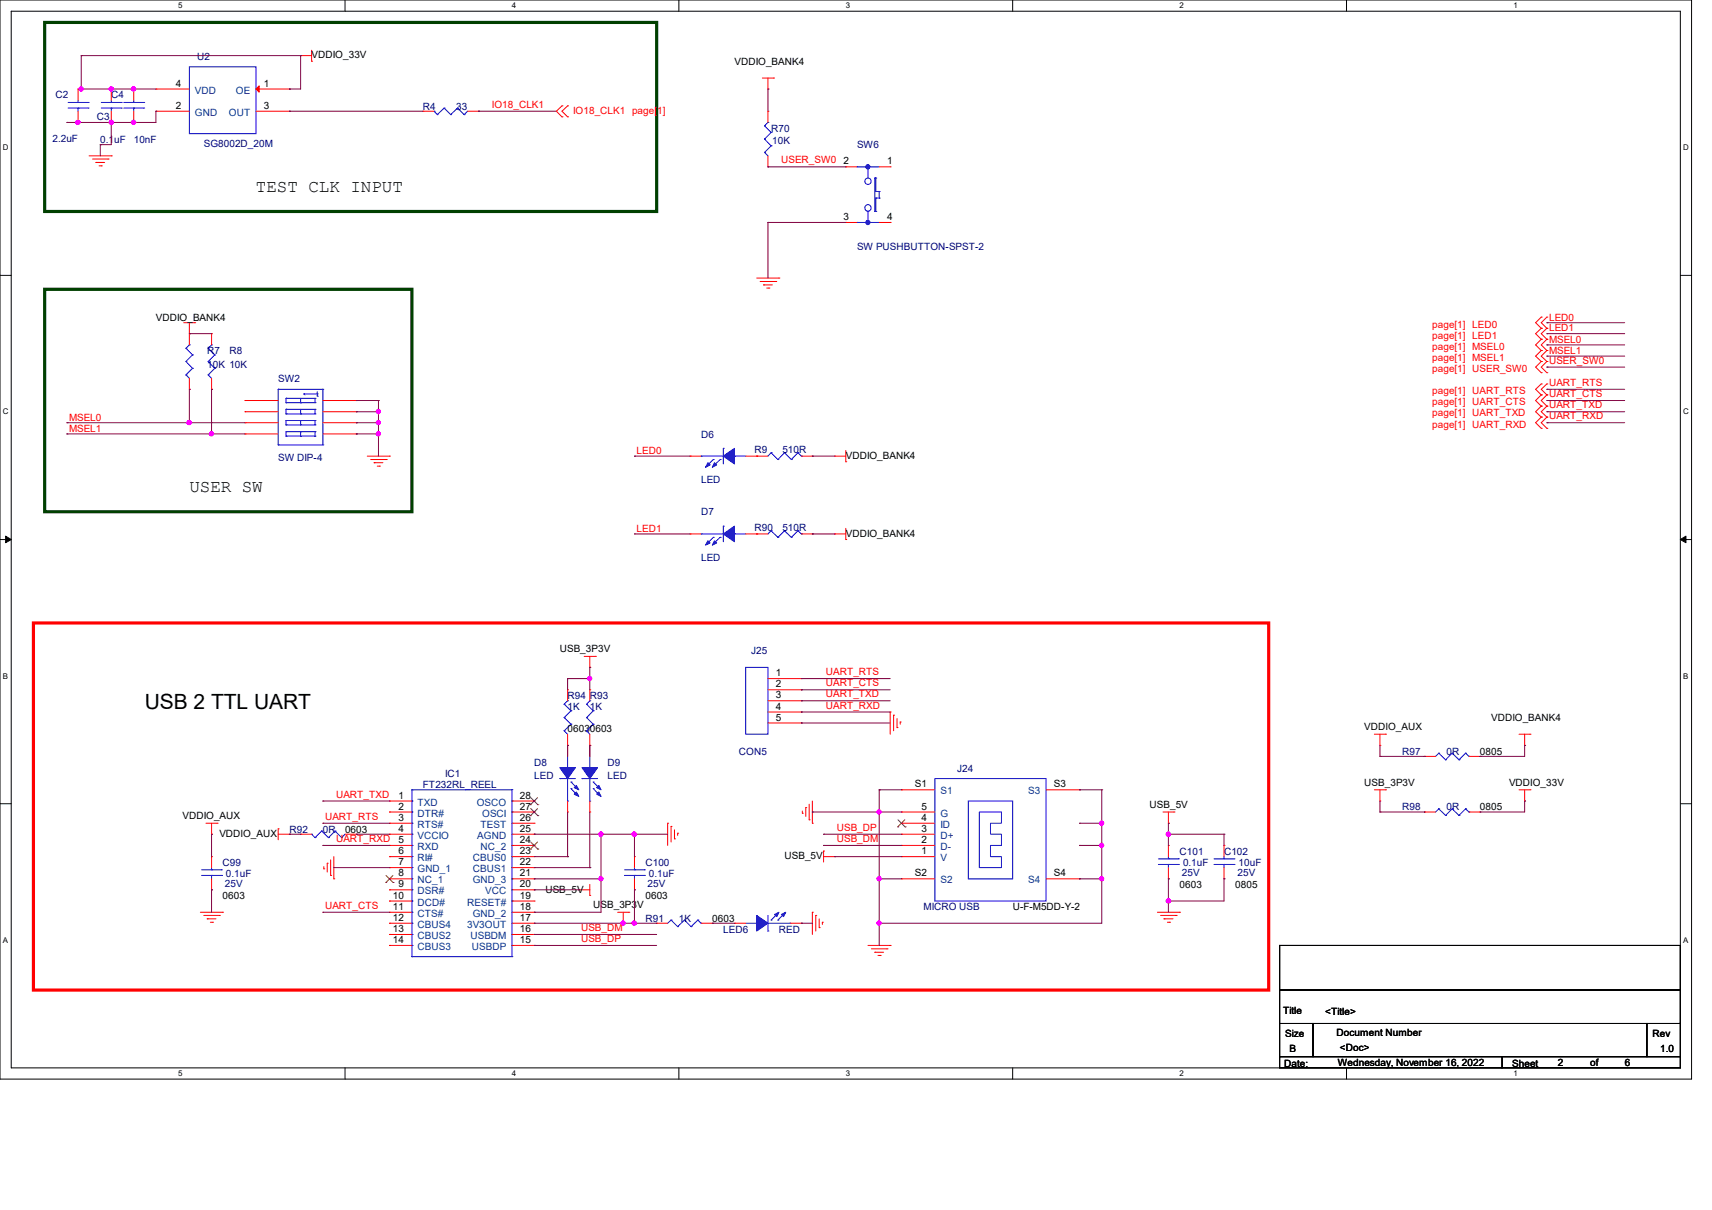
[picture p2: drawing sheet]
<svg xmlns="http://www.w3.org/2000/svg" width="297mm" height="210mm" viewBox="0 0 297 210" stroke-linecap="round" stroke-linejoin="round" font-family="sans-serif">
<g fill="none" stroke="#000" stroke-width=".17">
<path d="M0 0h293.5v187.3h-293.5zM1.9 1.9h289.6v183.4h-289.6zM59.9 0v1.9M117.8 0v1.9M175.7 0v1.9M233.6 0v1.9M0 47.8h1.9M291.5 47.8h2M0 93.6h1.9M1 93l.9 .6-.9 .6zM291.5 93.6l1-.6v1.2zM291.5 93.6h2"/>
<path d="M0 139.5h1.9M291.5 139.5h2M222 164.1h69.5v7.7h-69.5zM222 171.8h69.5v5.8h-69.5zM222 177.6h5.8v5.8h-5.8zM227.8 177.6h57.9v5.8h-57.9zM285.7 177.6h5.8v5.8h-5.8zM59.9 185.3v2M117.8 185.3v2M175.7 185.3v2M222 183.4h38.6v1.9h-38.6zM233.6 185.3v2"/>
<path d="M260.6 183.4h30.9v1.9h-30.9z"/>
</g>
<path d="M1 93l.9 .6-.9 .6zM291.5 93.6l1-.6v1.2z" fill="#000"/>
<path d="M7.7 3.9h106.2v32.8h-106.2zM7.7 50.2h63.8v38.6h-63.8z" fill="none" stroke="#004000" stroke-width=".55"/>
<path d="M5.8 108.1h214.3v63.7h-214.3z" fill="none" stroke="#f00" stroke-width=".55"/>
<g fill="none" stroke="#f00" stroke-width=".17">
<path d="M52.2 9.7h.1M52.2 9.7h1.9M54.1 10.6h.1M54.1 8.7v1.9M97.5 18.4h.1M97.5 18.4l-1 .9 1 1M98.5 18.4h.1M98.5 18.4l-1 .9 1 1M132.2 13.5h2M133.2 15.5h.1M133.2 13.5v2M134.2 13.5h.1"/>
<path d="M15.5 27.1h3.8M16 27.6h2.8M16.6 28.2h.1M16.6 28.2h1.6M17.2 28.8h.4M17.6 28.8h.1M18.8 27.6h.1M19.3 27.1h.1M97.5 20.3h.1M98.5 20.3h.1M31.9 56h1.9M32.9 57.9h.1"/>
<path d="M32.9 56v1.9M33.8 56h.1M36.7 57.9h.1M36.7 57.9v2M131.3 48.3h3.8M131.9 48.9h2.7M132.5 49.4h.1M132.5 49.4h1.5M133 50h.4M133.4 50h.1M134.6 48.9h.1M135.1 48.3h.1"/>
<path d="M267.4 57h.1M267.4 58.9h.1M267.4 55h.1M267.4 57l-1 .9 1 1M267.4 58.9l-1 1 1 .9M267.4 55l-1 1 1 1M268.4 57h.1M268.4 58.9h.1M268.4 55h.1M268.4 57l-1 .9 1 1M268.4 58.9l-1 1 1 .9M268.4 55l-1 1 1 1"/>
<path d="M36.7 67.6h.1M36.7 65.7v1.9M63.7 79.2h3.9M64.3 79.8h2.7M67 79.8h.1M67.6 79.2h.1M144.8 79.2h.1M144.8 79.2h1.9M146.7 78.2v1.9M267.4 60.8h.1M267.4 62.7h.1M267.4 64.7h.1"/>
<path d="M267.4 70.5h.1M267.4 72.4h.1M267.4 66.6h.1M267.4 68.5h.1M267.4 74.3h.1M267.4 60.8l-1 1 1 .9M267.4 62.7l-1 1 1 1M267.4 70.5l-1 1 1 .9M267.4 66.6l-1 1 1 .9M267.4 68.5l-1 1 1 1M267.4 72.4l-1 1 1 .9M268.4 60.8h.1"/>
<path d="M268.4 62.7h.1M268.4 64.7h.1M268.4 70.5h.1M268.4 72.4h.1M268.4 66.6h.1M268.4 68.5h.1M268.4 74.3h.1M268.4 60.8l-1 1 1 .9M268.4 62.7l-1 1 1 1M268.4 70.5l-1 1 1 .9M268.4 66.6l-1 1 1 .9M268.4 68.5l-1 1 1 1"/>
<path d="M268.4 72.4l-1 1 1 .9M64.9 80.3h.1M64.9 80.3h1.5M65.4 80.9h.4M65.8 80.9h.1M144.8 92.7h.1M144.8 92.7h1.9M146.7 80.1h.1M146.7 93.6h.1M146.7 91.7v1.9M101.3 113.9h2M102.3 115.8h.1"/>
<path d="M102.3 113.9v1.9M103.3 113.9h.1M133.2 117.8h5.8M133.2 119.7h5.8M139 117.8h.1M139 119.7h.1M67.6 139h.1M67.6 139h3.9M88.8 139h3.9M92.7 139h.1M133.2 121.6h5.8M133.2 123.6h5.8"/>
<path d="M133.2 125.5h5.8M139 121.6h.1M139 123.6h.1M139 125.5h.1M140.4 139.6v2.7M140.9 139v3.9M154.4 123.6h.1M154.4 123.6v3.8M155 124.1h.1M155 124.1v2.7M155.6 126.3h.1M155.6 124.7v1.6"/>
<path d="M156.2 125.3h.1M156.2 125.3v.4M156.4 137.1h.1M156.4 137.1h5.8M181.5 137.1h5.8M187.3 137.1h.1M238.4 127.4h2M238.4 137.1h2M239.4 129.4h.1M239.4 139h.1M239.4 127.4v2M239.4 137.1v1.9"/>
<path d="M240.4 127.4h.1M240.4 137.1h.1M247.1 131.3h.1M247.1 131.3h1.9M254.8 131.3h2M256.8 131.3h.1M263.5 127.4h1.9M263.5 137.1h1.9M264.5 139h.1M264.5 129.4h.1M264.5 127.4v2M264.5 137.1v1.9"/>
<path d="M265.4 137.1h.1M265.4 127.4h.1M34.8 158.3h3.8M35.3 158.9h2.8M35.7 142.9h2M35.9 159.5h.1M35.9 159.5h1.6M36.7 144.8h.1M36.7 148.7h.1M36.7 154.4h.1M36.7 142.9v1.9M36.7 148.7v1.9"/>
<path d="M36.7 152.5v1.9M37.7 142.9h.1M38.1 158.9h.1M38.6 158.3h.1M48.3 143.8h.1M48.3 144.8h1.9M48.3 143.8v2M50.2 144.8h.1M56.2 150.8h.1M56.2 150.4v.4M56.8 149.8h.1M56.8 149.8v1.5"/>
<path d="M57.4 151.9h.1M57.4 149.2v2.7M57.9 152.5h.1M57.9 148.7v3.8M67.6 140.9h.1M67.6 142.9h.1M67.6 144.8h.1M67.6 146.7h.1M67.6 148.7h.1M67.6 150.6h.1M67.6 152.5h.1M67.6 154.4h.1"/>
<path d="M67.6 156.4h.1M67.6 158.3h.1M67.6 148.7h3.9M67.6 154.4h3.9M67.6 140.9h3.9M67.6 158.3h3.9M67.6 144.8h3.9M67.6 142.9h3.9M67.6 146.7h3.9M67.6 152.5h3.9M67.6 150.6h3.9M67.6 156.4h3.9"/>
<path d="M88.8 148.7h3.9M88.8 154.4h3.9M88.8 140.9h3.9M88.8 158.3h3.9M88.8 144.8h3.9M88.8 142.9h3.9M88.8 146.7h3.9M88.8 152.5h3.9M88.8 150.6h3.9M88.8 156.4h3.9M92.7 158.3h.1M92.7 156.4h.1"/>
<path d="M92.7 154.4h.1M92.7 152.5h.1M92.7 150.6h.1M92.7 148.7h.1M92.7 146.7h.1M92.7 144.8h.1M92.7 142.9h.1M92.7 140.9h.1M100.4 154.4h.1M100.4 154.4h1.9M102.3 155.4h.1M102.3 153.5v1.9"/>
<path d="M107.1 158.3h2M108.1 158.3v1.9M109.1 158.3h.1M115.8 142.9h.1M115.8 142.9v3.8M116.4 143.4h.1M116.4 143.4v2.7M117 145.6h.1M117 144v1.6M117.6 144.6h.1M117.6 144.6v.4M139.2 141.1h.1"/>
<path d="M139.2 140.8v.3M139.8 140.2h.1M139.8 140.2v1.5M140.4 142.3h.1M140.9 142.9h.1M140.9 158.3h.1M140.9 158.3v3.9M141.5 158.9h.1M141.5 158.9v2.7M142.1 159.5v1.5M142.9 147.7h.1M142.9 148.7h1.9"/>
<path d="M142.9 147.7v1.9M144.8 148.7h.1M156.4 140.9h.1M156.4 142.9h.1M156.4 144.8h.1M156.4 146.7h.1M156.4 148.7h.1M156.4 152.5h.1M156.4 148.7h5.8M156.4 140.9h5.8M156.4 144.8h5.8M156.4 142.9h5.8"/>
<path d="M156.4 146.7h5.8M156.4 152.5h5.8M181.5 152.5h5.8M187.3 152.5h.1M200.8 158.3h3.8M201.3 158.9h2.7M201.8 140.9h1.9M201.9 159.5h.1M201.9 159.5h1.6M202.7 142.9h.1M202.7 140.9v2M203.7 140.9h.1"/>
<path d="M204 158.9h.1M204.6 158.3h.1M36.5 160.1h.4M36.9 160.1h.1M67.6 160.2h.1M67.6 162.2h.1M67.6 164.1h.1M67.6 164.1h3.9M67.6 160.2h3.9M67.6 162.2h3.9M88.8 164.1h3.9M88.8 160.2h3.9"/>
<path d="M88.8 162.2h3.9M92.7 164.1h.1M92.7 162.2h.1M92.7 160.2h.1M108.1 160.2h.1M142.1 161h.1M142.7 160.1h.1M142.7 160.1v.3M150.6 164.1h3.8M151.2 164.7h2.7M151.8 165.3h.1M151.8 165.3h1.5"/>
<path d="M152.3 165.8h.4M152.7 165.8h.1M153.9 164.7h.1M154.4 164.1h.1M202.5 160.1h.4M202.9 160.1h.1"/>
</g>
<g fill="none" stroke="#00f" stroke-width=".17">
<path d="M36.7 59.9h.1M36.7 59.9l-.6 .6M36.1 65.1h.1M36.1 62.7h.1M36.1 60.5h.1M36.1 65.1l.6 .6M36.1 62.7l1.2 1.2M36.1 60.5l1.2 1.1M37.3 63.9h.1M37.3 61.6h.1M37.3 63.9l-1.2 1.2M37.3 61.6l-1.2 1.1"/>
<path d="M121.6 92.7h.1M121.6 92.7h3.9M125.5 91.3h.1M125.5 91.3v2.7M127.4 92.7h.1M127.4 92.7h2M129.4 115.8h3.8v11.6h-3.8zM71.5 137.1h.1M71.5 139h.1M71.5 137.1h17.3M71.5 137.1v28.9M88.8 137.1h.1"/>
<path d="M88.8 139h.1M88.8 137.1v28.9M162.2 135.1h19.3v21.3h-19.3zM168 139h7.7v13.5h-7.7zM249.6 130.7h.1M249.6 130.7l-.6 .6M249.6 130.7l1.2 1.2M250.8 131.9h.1M251.9 130.7h.1M251.9 130.7l-1.1 1.2M251.9 130.7l1.2 1.2M253.1 131.9h.1"/>
<path d="M254.3 130.7h.1M254.3 130.7l-1.2 1.2M254.3 130.7l.5 .6M254.8 131.3h.1M35 151.9h3.4M35 151h3.4M36.7 151h.1M36.7 151.9h.1M36.7 150.6v.4M36.7 151.9v.6M38.4 151.9h.1M38.4 151h.1"/>
<path d="M71.5 140.9h.1M71.5 142.9h.1M71.5 144.8h.1M71.5 146.7h.1M71.5 148.7h.1M71.5 150.6h.1M71.5 152.5h.1M71.5 154.4h.1M71.5 156.4h.1M71.5 158.3h.1M88.8 140.9h.1M88.8 142.9h.1"/>
<path d="M88.8 144.8h.1M88.8 146.7h.1M88.8 148.7h.1M88.8 150.6h.1M88.8 152.5h.1M88.8 154.4h.1M88.8 156.4h.1M88.8 158.3h.1M169.9 140.9h3.8v2h-1.9v1.9h1.9v1.9h-1.9v2h1.9v1.9h-3.8zM71.5 166h.1M71.5 160.2h.1M71.5 162.2h.1"/>
<path d="M71.5 164.1h.1M71.5 166h17.3M88.8 166h.1M88.8 160.2h.1M88.8 162.2h.1M88.8 164.1h.1"/>
</g>
<g fill="none" stroke="#804000" stroke-width=".17">
<path d="M92 139.7h.1M92.1 138.4l1.2 1.3M93.3 138.4l-1.3 1.3M93.3 139.7h.1M66.9 153.2h.1M67 151.9l1.2 1.3M68.2 151.9l-1.3 1.3M68.2 153.2h.1M92 147.4h.1M92 141.6h.1M92.1 146.1l1.2 1.3M92.1 140.3l1.2 1.3"/>
<path d="M93.3 146.1l-1.3 1.3M93.3 140.3l-1.3 1.3M93.3 147.4h.1M93.3 141.6h.1M155.7 143.5h.1M155.8 142.3l1.2 1.2M157 142.3l-1.3 1.2M157 143.5h.1"/>
</g>
<path d="M125.5 92.7l1.9-1.4v2.7z" fill-rule="evenodd" fill="#00f"/>
<path d="M125.5 92.7l1.9-1.4v2.7z" fill="none" stroke="#00f" stroke-width=".17"/>
<path d="M122.8 93.9l.4 .3-.8 .4z" fill-rule="evenodd" fill="#00f"/>
<path d="M122.8 93.9l.4 .3-.8 .4z" fill="none" stroke="#00f" stroke-width=".17"/>
<path d="M124 93.9l.3 .3-.7 .4z" fill-rule="evenodd" fill="#00f"/>
<g fill="none" stroke="#00f" stroke-width=".17">
<path d="M11.8 18.8h3.5M11.8 17.8h3.5M13.5 17.8h.1M13.5 18.8h.1M13.5 17.4v.4M13.5 18.8v.5M15.3 18.8h.1M15.3 17.8h.1M123.7 93.3h.1M123.7 93.3l-1.1 1.1M124 93.9l.3 .3-.7 .4zM124.9 93.3h.1"/>
<path d="M124.9 93.3l-1.2 1.1M97.1 135.1h.1M97.1 135.1h2.7M98.5 133.2h.1M98.5 139h.1M98.5 131.3v1.9M98.5 135.1v3.9M54.1 144.8h.1M54.1 144.8l.6 .6M54.7 145.4h.1M55.8 144.2h.1M55.8 144.2l1.2 1.2"/>
<path d="M55.8 144.2l-1.1 1.2M57 145.4h.1M58.1 144.2h.1M58.1 144.2l1.2 1.2M58.1 144.2l-1.1 1.2M59.3 145.4h.1M59.9 144.8l-.6 .6M116.4 159.7h.1M116.4 159.7l-.6 .5M116.4 159.7l1.2 1.1M118.7 159.7h.1M118.7 159.7l-1.1 1.1"/>
<path d="M118.7 159.7l1.2 1.1M121.1 159.7h.1M121.1 159.7l-1.2 1.1M121.1 159.7l.5 .5M117.6 160.8h.1M119.9 160.8h.1M121.6 160.2h.1"/>
</g>
<g fill="none" stroke="#f00" stroke-width=".17">
<path d="M13.5 15.5h.1M13.5 15.5v1.9M13.5 19.3v2M13.5 21.3h.1M119.7 92.7h.1M119.7 92.7h1.9M129.4 92.7h1.9M131.3 92.7h.1M52.2 144.8h.1M52.2 144.8h1.9M59.9 144.8h1.9M61.8 144.8h.1"/>
<path d="M113.9 160.2h.1M113.9 160.2h1.9M121.6 160.2h2M123.6 160.2h.1"/>
</g>
<path d="M97.1 133.2h2.7l-1.3 1.9z" fill-rule="evenodd" fill="#00f"/>
<path d="M97.1 133.2h2.7l-1.3 1.9z" fill="none" stroke="#00f" stroke-width=".17"/>
<path d="M99.6 137.8l.4-.3 .4 .7z" fill-rule="evenodd" fill="#00f"/>
<path d="M99.6 137.8l.4-.3 .4 .7z" fill="none" stroke="#00f" stroke-width=".17"/>
<path d="M99.6 136.7l.4-.4 .4 .8z" fill-rule="evenodd" fill="#00f"/>
<g fill="none" stroke="#00f" stroke-width=".17">
<path d="M132.6 26.5h.1M132.6 24.1h.1M132.6 21.8h.1M132.6 26.5l.6 .6M132.6 24.1l1.2 1.2M132.6 21.8l1.2 1.2M133.2 21.3h.1M133.2 21.3l-.6 .5M133.8 25.3h.1M133.8 23h.1M133.8 25.3l-1.2 1.2M133.8 23l-1.2 1.1"/>
<path d="M148.7 29h.1M148.7 38.6h.1M148.7 29h3.8M148.7 38.6h3.8M150.6 29h.1M150.6 38.6h.1M150.6 29v1.9M150.6 36.7v1.9M151.8 36.7h.1M151.8 30.9h.1M151.8 30.9v5.8M151.9 36.7h.1"/>
<path d="M151.9 34.4h.1M151.9 33.2h.1M151.9 30.9h.1M151.9 30.9v2.3M151.9 34.4v2.3M151.9 34.4h.6M151.9 33.2h.6M152.5 34.4h.1M152.5 33.2h.1M152.5 33.2v1.2M99.1 135.7h.1M99.1 136.9h.1"/>
<path d="M99.1 135.7l1.1 1.2M99.1 136.9l1.1 1.1M99.6 136.7l.4-.4 .4 .8zM210.6 150h3.5M210.6 149.1h3.5M212.3 149.1h.1M212.3 150h.1M212.3 148.7v.4M212.3 150v.6M214.1 150h.1M214.1 149.1h.1"/>
<circle cx="150.6" cy="36.1" r=".56"/>
<circle cx="150.6" cy="31.5" r=".55"/>
</g>
<path d="M133.2 19.3h.1M133.2 19.3v2M133.2 29h.1M133.2 27.1v1.9M98.5 129.4h.1M98.5 129.4v1.9M98.5 139v1.9M98.5 140.9h.1M212.3 146.7h.1M212.3 152.5h.1M212.3 146.7v2M212.3 150.6v1.9" fill="none" stroke="#f00" stroke-width=".17"/>
<circle cx="150.5" cy="38.6" r=".37" fill="#00f"/>
<circle cx="150.5" cy="38.6" r=".37" fill="none" stroke="#00f" stroke-width=".17"/>
<circle cx="150.5" cy="29" r=".37" fill="#00f"/>
<g fill="none" stroke="#00f" stroke-width=".17">
<path d="M21.5 18.8h3.4M21.5 17.8h3.4M23.2 17.8h.1M23.2 18.8h.1M23.2 17.4v.4M23.2 18.8v.5M24.9 18.8h.1M24.9 17.8h.1M32.9 59.9h.1M32.9 59.9l-.6 .6M32.3 65.1h.1M32.3 62.7h.1"/>
<path d="M32.3 60.5h.1M32.3 65.1l.6 .6M32.3 62.7l1.1 1.2M32.3 60.5l1.1 1.1M33.4 63.9h.1M33.4 61.6h.1M33.4 63.9l-1.1 1.2M33.4 61.6l-1.1 1.1M121.6 79.2h.1M121.6 79.2h3.9M125.5 77.8h.1M125.5 77.8v2.7"/>
<path d="M127.4 79.2h.1M127.4 79.2h2"/>
<circle cx="150.5" cy="29" r=".37"/>
</g>
<g fill="none" stroke="#f00" stroke-width=".17">
<path d="M23.2 15.5h.1M23.2 15.5v1.9M23.2 19.3v2M23.2 21.3h.1M146.7 29h.1M146.7 38.6h.1M146.7 29h2M146.7 38.6h2M152.5 29h1.9M152.5 38.6h1.9M154.4 29h.1M154.4 38.6h.1"/>
<path d="M32.9 57.9h.1M32.9 57.9v2M32.9 67.6h.1M32.9 65.7v1.9"/>
</g>
<path d="M125.5 79.2l1.9-1.4v2.7z" fill-rule="evenodd" fill="#00f"/>
<path d="M125.5 79.2l1.9-1.4v2.7z" fill="none" stroke="#00f" stroke-width=".17"/>
<path d="M122.8 80.3l.4 .4-.8 .4z" fill-rule="evenodd" fill="#00f"/>
<path d="M122.8 80.3l.4 .4-.8 .4z" fill="none" stroke="#00f" stroke-width=".17"/>
<path d="M124 80.3l.3 .4-.7 .4z" fill-rule="evenodd" fill="#00f"/>
<g fill="none" stroke="#00f" stroke-width=".17">
<path d="M123.7 79.8h.1M123.7 79.8l-1.1 1.1M124.9 79.8h.1M124.9 79.8l-1.2 1.1M124 80.3l.3 .4-.7 .4zM133.8 92.1h.1M133.8 92.1l-.6 .6M133.8 92.1l1.2 1.2M135 93.3h.1M136.1 92.1h.1M136.1 92.1l-1.1 1.2M136.1 92.1l1.2 1.2"/>
<path d="M137.3 93.3h.1M138.4 92.1h.1M138.4 92.1l-1.1 1.2M138.4 92.1l.6 .6M139 92.7h.1M133.2 158.9v2.7M129.4 160.2h1.9M131.3 160.2h.1M133.2 161.6h.1M133.2 160.2h3.9M137.1 160.2h.1"/>
</g>
<path d="M119.7 79.2h.1M119.7 79.2h1.9M129.4 79.2h1.9M131.3 79.2h.1M131.3 92.7h.1M131.3 92.7h1.9M139 92.7h1.9M140.9 92.7h.1" fill="none" stroke="#f00" stroke-width=".17"/>
<path d="M131.3 158.9l1.9 1.3-1.9 1.4z" fill-rule="evenodd" fill="#00f"/>
<path d="M131.3 158.9l1.9 1.3-1.9 1.4z" fill="none" stroke="#00f" stroke-width=".17"/>
<path d="M135.6 158.7l.7-.4-.4 .8z" fill-rule="evenodd" fill="#00f"/>
<path d="M135.6 158.7l.7-.4-.4 .8z" fill="none" stroke="#00f" stroke-width=".17"/>
<path d="M134.4 158.7l.7-.4-.4 .8z" fill-rule="evenodd" fill="#00f"/>
<g fill="none" stroke="#00f" stroke-width=".17">
<path d="M32.9 11.6h11.5v11.6h-11.5zM75.3 19.3h.1M75.3 19.3l.6 .6M75.9 19.9h.1M77 18.8h.1M77 18.8l1.2 1.1M77 18.8l-1.1 1.1M78.2 19.9h.1M79.4 18.8h.1M79.4 18.8l1.1 1.1M79.4 18.8l-1.2 1.1M80.5 19.9h.1"/>
<path d="M81.1 19.3l-.6 .6M133.8 159.7h.1M134.4 158.7l.7-.4-.4 .8zM135 159.7h.1M135 158.5l-1.2 1.2M136.1 158.5l-1.1 1.2M201 150h3.4M201 149.1h3.4M202.7 149.1h.1M202.7 150h.1M202.7 148.7v.4M202.7 150v.6"/>
<path d="M204.4 150h.1M204.4 149.1h.1"/>
</g>
<g fill="none" stroke="#f00" stroke-width=".17">
<path d="M44.4 19.3h5.8M50.2 19.3h.1M73.4 19.3h.1M73.4 19.3h1.9M81.1 19.3h1.9M83 19.3h.1M202.7 146.7h.1M202.7 152.5h.1M202.7 146.7v2M202.7 150.6v1.9M127.4 160.2h.1M127.4 160.2h2"/>
<path d="M137.1 160.2h1.9M139 160.2h.1"/>
</g>
<path d="M44.4 15.5l.6-.6v1.1z" fill="#f00"/>
<g fill="none" stroke="#f00" stroke-width=".17">
<path d="M19.3 15.5h.1M19.3 15.5v1.9M19.3 19.3v2M27.1 15.5h.1M27.1 19.3h.1M27.1 15.5h5.8M27.1 19.3h5.8M44.4 15.5l.6-.6v1.1zM44.4 15.5h5.8M50.2 15.5h.1M19.3 21.3h.1M42.5 69.5h.1"/>
<path d="M42.5 71.5h.1M42.5 73.4h.1M42.5 75.3h.1M42.5 69.5h5.8M42.5 71.5h5.8M42.5 73.4h5.8M42.5 75.3h5.8M56 69.5h5.8M56 71.5h5.8M56 73.4h5.8M56 75.3h5.8M61.8 69.5h.1"/>
<path d="M61.8 71.5h.1M61.8 73.4h.1M61.8 75.3h.1M98.5 119.7h.1M98.5 119.7v1.9M98.5 129.4h.1M98.5 127.4v2M110.1 148.7h.1M110.1 154.4h.1M110.1 148.7v1.9M110.1 152.5v1.9"/>
</g>
<g fill="none" stroke="#00f" stroke-width=".17">
<path d="M17.6 18.8h3.4M17.6 17.8h3.4M19.3 17.8h.1M19.3 18.8h.1M19.3 17.4v.4M19.3 18.8v.5M21 18.8h.1M21 17.8h.1M48.3 77.2h.1M48.3 67.6h.1M48.3 67.6v9.6M48.3 77.2h7.7"/>
<path d="M48.3 67.6h7.7M49.6 69.9h.1M49.6 69.1h.1M49.6 71.8h.1M49.6 71h.1M49.6 73.7h.1M49.6 73h.1M49.6 75.7h.1M49.6 74.9h.1M49.6 69.1h5.1M49.6 69.9h5.1M49.6 69.1v.8"/>
<path d="M49.6 71v.8M49.6 73v.7M49.6 74.9v.8M49.6 71h5.1M49.6 71.8h5.1M49.6 73h5.1M49.6 73.7h5.1M49.6 74.9h5.1M49.6 75.7h5.1M52.2 69.9h.1M52.2 71.8h.1M52.2 73.7h.1"/>
<path d="M52.2 75.7h.1M52.2 69.1v.8M52.2 71v.8M52.2 73v.7M52.2 74.9v.8M52.7 68.4h.1M52.7 68.4l.2 .1M52.7 68.4h2.3M54.7 69.1h.1M54.7 69.9h.1M54.7 71h.1M54.7 71.8h.1"/>
<path d="M54.7 73h.1M54.7 73.7h.1M54.7 74.9h.1M54.7 75.7h.1M54.7 69.1v.8M54.7 71v.8M54.7 73v.7M54.7 74.9v.8M55 68.4h.1M55 68.7h.1M55 68v.7M56 77.2h.1"/>
<path d="M56 67.6h.1M56 67.6v9.6M97.9 126.8h.1M97.9 124.5h.1M97.9 122.2h.1M97.9 126.8l.6 .6M97.9 124.5l1.2 1.2M97.9 122.2l1.2 1.2M98.5 121.6h.1M98.5 121.6l-.6 .6M99.1 125.7h.1M99.1 123.4h.1"/>
<path d="M99.1 125.7l-1.2 1.1M99.1 123.4l-1.2 1.1M101 135.1h.1M101 135.1h2.7M102.3 133.2h.1M102.3 139h.1M102.3 131.3v1.9M102.3 135.1v3.9M108.3 151.9h3.5M108.3 151h3.5M110.1 151h.1M110.1 151.9h.1"/>
<path d="M110.1 150.6v.4M110.1 151.9v.6M111.8 151.9h.1M111.8 151h.1"/>
</g>
<path d="M101 133.2h2.7l-1.4 1.9z" fill-rule="evenodd" fill="#00f"/>
<path d="M101 133.2h2.7l-1.4 1.9z" fill="none" stroke="#00f" stroke-width=".17"/>
<path d="M103.5 137.8l.4-.3 .4 .7z" fill-rule="evenodd" fill="#00f"/>
<path d="M103.5 137.8l.4-.3 .4 .7z" fill="none" stroke="#00f" stroke-width=".17"/>
<path d="M103.5 136.7l.4-.4 .4 .8z" fill-rule="evenodd" fill="#00f"/>
<g fill="none" stroke="#00f" stroke-width=".17">
<path d="M133.8 78.6h.1M133.8 78.6l-.6 .6M133.8 78.6l1.2 1.2M135 79.8h.1M136.1 78.6h.1M136.1 78.6l-1.1 1.2M136.1 78.6l1.2 1.2M137.3 79.8h.1M138.4 78.6h.1M138.4 78.6l-1.1 1.2M138.4 78.6l.6 .6M139 79.2h.1"/>
<path d="M101.8 126.8h.1M101.8 124.5h.1M101.8 122.2h.1M101.8 126.8l.5 .6M101.8 124.5l1.1 1.2M101.8 122.2l1.1 1.2M102.3 121.6h.1M102.3 121.6l-.5 .6M102.9 135.7h.1M102.9 136.9h.1M102.9 125.7h.1M102.9 123.4h.1"/>
<path d="M102.9 135.7l1.2 1.2M102.9 136.9l1.2 1.1M102.9 125.7l-1.1 1.1M102.9 123.4l-1.1 1.1M103.5 136.7l.4-.4 .4 .8zM249.6 140.4h.1M249.6 140.4l-.6 .5M249.6 140.4l1.2 1.1M250.8 141.5h.1M251.9 140.4h.1M251.9 140.4l-1.1 1.1M251.9 140.4l1.2 1.1"/>
<path d="M253.1 141.5h.1M254.3 140.4h.1M254.3 140.4l-1.2 1.1M254.3 140.4l.5 .5M254.8 140.9h.1"/>
</g>
<g fill="none" stroke="#f00" stroke-width=".17">
<path d="M131.3 79.2h.1M131.3 79.2h1.9M139 79.2h1.9M140.9 79.2h.1M102.3 119.7h.1M102.3 119.7v1.9M102.3 129.4h.1M102.3 127.4v3.9M102.3 139v1.9M102.3 140.9h.1M247.1 140.9h.1M247.1 140.9h1.9"/>
<path d="M254.8 140.9h2M256.8 140.9h.1"/>
</g>
<path d="M61.8 69.5h.1M61.8 69.5h3.9M65.7 71.5h.1M65.7 71.5v1.9" fill="none" stroke="#800040" stroke-width=".17"/>
<circle cx="65.6" cy="73.3" r=".36" fill="#f0f"/>
<circle cx="65.6" cy="73.3" r=".36" fill="none" stroke="#f0f" stroke-width=".17"/>
<circle cx="65.6" cy="71.4" r=".37" fill="#f0f"/>
<circle cx="65.6" cy="71.4" r=".37" fill="none" stroke="#f0f" stroke-width=".17"/>
<path d="M65.7 75.3h.1M65.7 75.3v3.9" fill="none" stroke="#800040" stroke-width=".17"/>
<circle cx="65.6" cy="75.3" r=".36" fill="#f0f"/>
<circle cx="65.6" cy="75.3" r=".36" fill="none" stroke="#f0f" stroke-width=".17"/>
<path d="M11.6 73.4h.1M32.9 67.6h.1M32.9 67.6v5.8h-21.3M36.7 67.6h.1M36.7 67.6v7.7" fill="none" stroke="#800040" stroke-width=".17"/>
<circle cx="36.7" cy="75.3" r=".36" fill="#f0f"/>
<circle cx="36.7" cy="75.3" r=".36" fill="none" stroke="#f0f" stroke-width=".17"/>
<path d="M11.6 75.3h.1M11.6 75.3h25.1M32.9 73.4h.1M32.9 73.4h9.6M61.8 75.3h.1M61.8 73.4h.1M61.8 75.3h3.9M61.8 73.4h3.9" fill="none" stroke="#800040" stroke-width=".17"/>
<circle cx="32.8" cy="73.3" r=".37" fill="#f0f"/>
<circle cx="32.8" cy="73.3" r=".37" fill="none" stroke="#f0f" stroke-width=".17"/>
<g fill="none" stroke="#800040" stroke-width=".17">
<path d="M23.2 15.5h.1M23.2 15.5h3.9M83 19.3h.1M83 19.3h13.5M32.9 57.9h.1M32.9 57.9h3.8M36.7 75.3h.1M36.7 75.3h5.8M61.8 71.5h.1M65.7 73.4h.1M65.7 69.5h.1M65.7 69.5v2h-3.9"/>
<path d="M65.7 73.4v1.9M110.1 79.2h.1M110.1 79.2h9.6"/>
</g>
<circle cx="23.2" cy="15.4" r=".37" fill="#f0f"/>
<circle cx="23.2" cy="15.4" r=".37" fill="none" stroke="#f0f" stroke-width=".17"/>
<g fill="none" stroke="#800040" stroke-width=".17">
<path d="M13.5 15.5h.1M14.1 9.7h.1M14.1 9.7v5.8h-.6M14.1 9.7h38.1M19.3 15.5h.1M19.3 15.5h3.9M50.2 15.5h.1M50.2 19.3h.1M50.2 19.3h23.2M52.2 9.7h.1M52.2 9.7v5.8h-2M133.2 15.5h.1"/>
<path d="M133.2 15.5v3.8M13.5 21.3h.1M13.5 21.3h5.8M133.2 29h.1M133.2 38.6h.1M133.2 38.6v9.7M133.2 29h13.5M133.2 38.6h13.5M268.4 57.9h.1M268.4 56h.1M268.4 59.9h.1M268.4 57.9h13.5"/>
<path d="M268.4 56h13.5M268.4 59.9h13.5M140.9 79.2h.1M140.9 79.2h3.9M268.4 61.8h.1M268.4 61.8h13.5"/>
</g>
<circle cx="19.3" cy="21.2" r=".37" fill="#f0f"/>
<circle cx="19.3" cy="21.2" r=".37" fill="none" stroke="#f0f" stroke-width=".17"/>
<circle cx="13.5" cy="21.2" r=".37" fill="#f0f"/>
<circle cx="13.5" cy="21.2" r=".37" fill="none" stroke="#f0f" stroke-width=".17"/>
<path d="M27.1 19.3h.1M27.1 19.3v2h-3.9M23.2 21.3h.1" fill="none" stroke="#800040" stroke-width=".17"/>
<circle cx="23.2" cy="21.2" r=".37" fill="#f0f"/>
<circle cx="23.2" cy="21.2" r=".37" fill="none" stroke="#f0f" stroke-width=".17"/>
<path d="M14.1 15.5h.1M14.1 15.5h5.2" fill="none" stroke="#800040" stroke-width=".17"/>
<circle cx="19.3" cy="15.4" r=".37" fill="#f0f"/>
<circle cx="19.3" cy="15.4" r=".37" fill="none" stroke="#f0f" stroke-width=".17"/>
<circle cx="14.1" cy="15.4" r=".36" fill="#f0f"/>
<circle cx="14.1" cy="15.4" r=".36" fill="none" stroke="#f0f" stroke-width=".17"/>
<g fill="none" stroke="#800040" stroke-width=".17">
<path d="M11.6 21.3h.1M11.6 21.3h1.9M17.4 25.1h.1M17.4 25.1v2M19.3 21.3h.1M19.3 21.3h3.9M19.3 21.3v3.8h-1.9M268.4 63.7h.1M268.4 63.7h13.5M110.1 92.7h.1M110.1 92.7h9.6M140.9 92.7h.1"/>
<path d="M140.9 92.7h3.9M191.1 137.1h.1M191.1 137.1v5.8"/>
</g>
<circle cx="191.1" cy="142.9" r=".36" fill="#f0f"/>
<circle cx="191.1" cy="142.9" r=".36" fill="none" stroke="#f0f" stroke-width=".17"/>
<g fill="none" stroke="#800040" stroke-width=".17">
<path d="M142.9 144.8h.1M142.9 144.8h13.5M144.8 148.7h.1M144.8 148.7h11.6M152.5 152.5h.1M152.5 152.5v11.6M187.3 142.9h.1M187.3 146.7h.1M187.3 142.9h3.8M187.3 146.7h3.8M191.1 142.9h.1M191.1 146.7h.1"/>
<path d="M191.1 142.9v9.6M152.5 160.2h.1"/>
</g>
<circle cx="191.1" cy="146.7" r=".36" fill="#f0f"/>
<circle cx="191.1" cy="146.7" r=".36" fill="none" stroke="#f0f" stroke-width=".17"/>
<path d="M142.9 146.7h.1M142.9 146.7h13.5M187.3 152.5h.1M187.3 152.5h3.8" fill="none" stroke="#800040" stroke-width=".17"/>
<circle cx="191.1" cy="152.5" r=".36" fill="#f0f"/>
<circle cx="191.1" cy="152.5" r=".36" fill="none" stroke="#f0f" stroke-width=".17"/>
<path d="M187.3 137.1h.1M187.3 137.1h3.8M191.1 152.5h.1M191.1 152.5v7.7h-38.6M152.5 160.2h.1" fill="none" stroke="#800040" stroke-width=".17"/>
<circle cx="152.5" cy="160.2" r=".36" fill="#f0f"/>
<circle cx="152.5" cy="160.2" r=".36" fill="none" stroke="#f0f" stroke-width=".17"/>
<path d="M152.5 137.1h.1M152.5 137.1v3.8M152.5 137.1h3.9M57.9 150.6h.1M57.9 150.6h9.7M92.7 158.3h.1M92.7 152.5h.1M92.7 152.5h11.6M92.7 158.3h11.6M152.5 152.5h.1M152.5 152.5h3.9" fill="none" stroke="#800040" stroke-width=".17"/>
<circle cx="104.2" cy="152.5" r=".36" fill="#f0f"/>
<circle cx="104.2" cy="152.5" r=".36" fill="none" stroke="#f0f" stroke-width=".17"/>
<path d="M92.7 144.8h.1M92.7 144.8h11.6M104.3 152.5h.1M104.3 152.5v5.8" fill="none" stroke="#800040" stroke-width=".17"/>
<circle cx="104.2" cy="144.8" r=".37" fill="#f0f"/>
<circle cx="104.2" cy="144.8" r=".37" fill="none" stroke="#f0f" stroke-width=".17"/>
<g fill="none" stroke="#800040" stroke-width=".17">
<path d="M139 117.8h.1M139 119.7h.1M139 117.8h15.4M139 119.7h15.4M139 121.6h.1M139 123.6h.1M139 121.6h15.4M139 123.6h15.4M104.3 144.8h.1M104.3 144.8v7.7M92.7 164.1h.1M92.7 162.2h.1"/>
<path d="M92.7 160.2h.1M92.7 164.1h21.2M92.7 162.2h21.2M92.7 160.2h15.4"/>
</g>
<circle cx="108.1" cy="160.2" r=".36" fill="#f0f"/>
<circle cx="108.1" cy="160.2" r=".36" fill="none" stroke="#f0f" stroke-width=".17"/>
<path d="M56 139h.1M56 139h11.6M139 125.5h.1M139 125.5h15.4M56 146.7h.1M56 146.7h11.6M104.3 144.8h.1M104.3 144.8h5.8M110.1 160.2h.1M110.1 160.2h3.8" fill="none" stroke="#800040" stroke-width=".17"/>
<circle cx="110" cy="160.2" r=".37" fill="#f0f"/>
<circle cx="110" cy="160.2" r=".37" fill="none" stroke="#f0f" stroke-width=".17"/>
<path d="M110.1 154.4h.1M110.1 144.8h.1M110.1 144.8v3.9M110.1 154.4v5.8M110.1 144.8h5.7" fill="none" stroke="#800040" stroke-width=".17"/>
<circle cx="110" cy="144.8" r=".38" fill="#f0f"/>
<circle cx="110" cy="144.8" r=".38" fill="none" stroke="#f0f" stroke-width=".17"/>
<path d="M92.7 154.4h.1M92.7 154.4h7.7M140.9 140.9h.1M140.9 140.9h11.6M123.6 160.2h.1M123.6 160.2h3.8M139 160.2h.1M139 160.2h1.9" fill="none" stroke="#800040" stroke-width=".17"/>
<circle cx="152.5" cy="140.9" r=".36" fill="#f0f"/>
<circle cx="152.5" cy="140.9" r=".36" fill="none" stroke="#f0f" stroke-width=".17"/>
<path d="M152.5 140.9h.1M152.5 140.9h3.9M152.5 140.9v11.6" fill="none" stroke="#800040" stroke-width=".17"/>
<circle cx="152.5" cy="152.5" r=".36" fill="#f0f"/>
<circle cx="152.5" cy="152.5" r=".36" fill="none" stroke="#f0f" stroke-width=".17"/>
<path d="M202.7 142.9h.1M202.7 144.8h.1M202.7 152.5h.1M202.7 156.4h.1M202.7 142.9v1.9M202.7 152.5v3.9M202.7 144.8h9.6M202.7 156.4h9.6M212.3 144.8h.1M212.3 144.8v1.9" fill="none" stroke="#800040" stroke-width=".17"/>
<circle cx="202.7" cy="156.4" r=".37" fill="#f0f"/>
<circle cx="202.7" cy="156.4" r=".37" fill="none" stroke="#f0f" stroke-width=".17"/>
<path d="M202.7 156.4h.1M202.7 144.8h.1M202.7 144.8v1.9M202.7 156.4v1.9M212.3 152.5h.1M212.3 152.5v3.9" fill="none" stroke="#800040" stroke-width=".17"/>
<circle cx="202.7" cy="144.8" r=".38" fill="#f0f"/>
<circle cx="202.7" cy="144.8" r=".38" fill="none" stroke="#f0f" stroke-width=".17"/>
<g fill="none" stroke="#800040" stroke-width=".17">
<path d="M98.5 117.8h.1M98.5 117.8v1.9M98.5 117.8h3.8M102.3 115.8h.1M102.3 117.8h.1M102.3 115.8v3.9M36.7 154.4h.1M36.7 144.8h.1M36.7 144.8v3.9M36.7 154.4v3.9M50.2 144.8h.1M50.2 144.8h2"/>
<path d="M56 142.9h.1M56 158.3h.1M56 142.9h11.6M56 158.3h11.6M61.8 144.8h.1M61.8 144.8h5.8M92.7 148.7h5.8M92.7 150.6h9.6M98.5 148.7h.1M102.3 150.6h.1M108.1 160.2h.1M108.1 160.2h2"/>
</g>
<circle cx="102.3" cy="117.8" r=".36" fill="#f0f"/>
<circle cx="102.3" cy="117.8" r=".36" fill="none" stroke="#f0f" stroke-width=".17"/>
<g fill="none" stroke="#800040" stroke-width=".17">
<path d="M268.4 67.6h.1M268.4 71.5h.1M268.4 69.5h.1M268.4 73.4h.1M268.4 67.6h13.5M268.4 71.5h13.5M268.4 69.5h13.5M268.4 73.4h13.5M98.5 129.4h.1M98.5 129.4v1.9M102.3 129.4h.1M102.3 129.4v1.9"/>
<path d="M239.4 131.3h.1M239.4 129.4v1.9M239.4 139v1.9M239.4 131.3h7.7M247.1 131.3h.1M256.8 131.3h.1M264.5 129.4h.1M264.5 139h.1M264.5 129.4v1.9h-7.7M264.5 139v1.9h-7.7M98.5 148.7h.1M98.5 140.9v7.8"/>
<path d="M102.3 150.6h.1M102.3 140.9v9.7M239.4 140.9h.1M239.4 140.9h7.7M247.1 140.9h.1M256.8 140.9h.1"/>
</g>
<circle cx="65.6" cy="73.3" r=".36" fill="#f0f"/>
<circle cx="65.6" cy="73.3" r=".36" fill="none" stroke="#f0f" stroke-width=".17"/>
<circle cx="65.6" cy="71.4" r=".37" fill="#f0f"/>
<circle cx="65.6" cy="71.4" r=".37" fill="none" stroke="#f0f" stroke-width=".17"/>
<circle cx="65.6" cy="75.3" r=".36" fill="#f0f"/>
<circle cx="65.6" cy="75.3" r=".36" fill="none" stroke="#f0f" stroke-width=".17"/>
<circle cx="36.7" cy="75.3" r=".36" fill="#f0f"/>
<circle cx="36.7" cy="75.3" r=".36" fill="none" stroke="#f0f" stroke-width=".17"/>
<circle cx="32.8" cy="73.3" r=".37" fill="#f0f"/>
<circle cx="32.8" cy="73.3" r=".37" fill="none" stroke="#f0f" stroke-width=".17"/>
<circle cx="23.2" cy="15.4" r=".37" fill="#f0f"/>
<circle cx="23.2" cy="15.4" r=".37" fill="none" stroke="#f0f" stroke-width=".17"/>
<circle cx="19.3" cy="21.2" r=".37" fill="#f0f"/>
<circle cx="19.3" cy="21.2" r=".37" fill="none" stroke="#f0f" stroke-width=".17"/>
<circle cx="13.5" cy="21.2" r=".37" fill="#f0f"/>
<circle cx="13.5" cy="21.2" r=".37" fill="none" stroke="#f0f" stroke-width=".17"/>
<circle cx="23.2" cy="21.2" r=".37" fill="#f0f"/>
<circle cx="23.2" cy="21.2" r=".37" fill="none" stroke="#f0f" stroke-width=".17"/>
<circle cx="19.3" cy="15.4" r=".37" fill="#f0f"/>
<circle cx="19.3" cy="15.4" r=".37" fill="none" stroke="#f0f" stroke-width=".17"/>
<circle cx="14.1" cy="15.4" r=".36" fill="#f0f"/>
<circle cx="14.1" cy="15.4" r=".36" fill="none" stroke="#f0f" stroke-width=".17"/>
<circle cx="191.1" cy="142.9" r=".36" fill="#f0f"/>
<circle cx="191.1" cy="142.9" r=".36" fill="none" stroke="#f0f" stroke-width=".17"/>
<circle cx="191.1" cy="146.7" r=".36" fill="#f0f"/>
<circle cx="191.1" cy="146.7" r=".36" fill="none" stroke="#f0f" stroke-width=".17"/>
<circle cx="191.1" cy="152.5" r=".36" fill="#f0f"/>
<circle cx="191.1" cy="152.5" r=".36" fill="none" stroke="#f0f" stroke-width=".17"/>
<circle cx="152.5" cy="160.2" r=".36" fill="#f0f"/>
<circle cx="152.5" cy="160.2" r=".36" fill="none" stroke="#f0f" stroke-width=".17"/>
<circle cx="104.2" cy="152.5" r=".36" fill="#f0f"/>
<circle cx="104.2" cy="152.5" r=".36" fill="none" stroke="#f0f" stroke-width=".17"/>
<circle cx="104.2" cy="144.8" r=".37" fill="#f0f"/>
<circle cx="104.2" cy="144.8" r=".37" fill="none" stroke="#f0f" stroke-width=".17"/>
<circle cx="108.1" cy="160.2" r=".36" fill="#f0f"/>
<circle cx="108.1" cy="160.2" r=".36" fill="none" stroke="#f0f" stroke-width=".17"/>
<circle cx="110" cy="160.2" r=".37" fill="#f0f"/>
<circle cx="110" cy="160.2" r=".37" fill="none" stroke="#f0f" stroke-width=".17"/>
<circle cx="110" cy="144.8" r=".38" fill="#f0f"/>
<circle cx="110" cy="144.8" r=".38" fill="none" stroke="#f0f" stroke-width=".17"/>
<circle cx="152.5" cy="140.9" r=".36" fill="#f0f"/>
<circle cx="152.5" cy="140.9" r=".36" fill="none" stroke="#f0f" stroke-width=".17"/>
<circle cx="152.5" cy="152.5" r=".36" fill="#f0f"/>
<circle cx="152.5" cy="152.5" r=".36" fill="none" stroke="#f0f" stroke-width=".17"/>
<circle cx="202.7" cy="156.4" r=".37" fill="#f0f"/>
<circle cx="202.7" cy="156.4" r=".37" fill="none" stroke="#f0f" stroke-width=".17"/>
<circle cx="202.7" cy="144.8" r=".38" fill="#f0f"/>
<circle cx="202.7" cy="144.8" r=".38" fill="none" stroke="#f0f" stroke-width=".17"/>
<circle cx="102.3" cy="117.8" r=".36" fill="#f0f"/>
<circle cx="102.3" cy="117.8" r=".36" fill="none" stroke="#f0f" stroke-width=".17"/>
<text font-size="3.6" x="25.1" y="123">USB 2 TTL UART</text>
<g font-size="3">
<text x="44.4" y="33.3">TEST CLK INPUT</text>
<text x="32.9" y="85.4">USER SW</text>
</g>
<g font-size="1.7" fill="#000080">
<text x="34.2" y="10.5">U2</text>
<text x="9.7" y="17.1">C2</text>
<text x="19.3" y="17.1">C4</text>
<text x="16.8" y="20.7">C3</text>
<text x="73.4" y="19">R4</text>
<text x="79.2" y="19">33</text>
<text x="133.8" y="22.9">R70</text>
<text x="9.1" y="24.6">2.2uF</text>
<text x="17.4" y="24.8">0.1</text>
<text x="19.8" y="24.8">uF</text>
<text x="23.2" y="24.8">10nF</text>
<text x="35.3" y="25.6">SG8002D_20M</text>
<text x="134" y="25">10K</text>
<text x="148.7" y="25.7">SW6</text>
<text x="148.7" y="43.3">SW PUSHBUTTON-SPST-2</text>
<text x="35.9" y="61.5">R7</text>
<text x="35.9" y="63.8">10K 10K</text>
<text x="39.8" y="61.5">R8</text>
<text x="48.3" y="66.3">SW2</text>
<text x="121.6" y="75.9">D6</text>
<text x="48.3" y="80">SW DIP-4</text>
<text x="121.6" y="83.9">LED</text>
<text x="130.9" y="78.7">R9</text>
<text x="135.7" y="78.7">510R</text>
<text x="121.6" y="89.5">D7</text>
<text x="130.9" y="92.2">R90</text>
<text x="135.7" y="92.2">510R</text>
<text x="121.6" y="97.4">LED</text>
<text x="130.3" y="113.6">J25</text>
<text x="98.5" y="121.3">R94 R93</text>
<text x="98.5" y="123.2">1K</text>
<text x="102.3" y="123.2">1K</text>
<text x="128.2" y="131">CON5</text>
<text x="243.2" y="131">R97</text>
<text x="251" y="131">0R</text>
<text x="73.4" y="136.7">FT232RL_REEL</text>
<text x="77.2" y="134.8">IC1</text>
<text x="92.7" y="132.9">D8</text>
<text x="92.7" y="135.2">LED</text>
<text x="105.4" y="132.9">D9</text>
<text x="105.4" y="135.2">LED</text>
<text x="166" y="134.1">J24</text>
<text x="243.2" y="140.6">R98</text>
<text x="251" y="140.6">0R</text>
<text x="50.2" y="144.5">R92</text>
<text x="56" y="144.5">0R</text>
<text x="204.6" y="148.3">C101</text>
<text x="212.3" y="148.3">C102</text>
<text x="38.6" y="150.3">C99</text>
<text x="39" y="153.9">25V</text>
<text x="39.2" y="152.2">0.1uF</text>
<text x="112" y="150.3">C100</text>
<text x="112.4" y="153.9">25V</text>
<text x="112.6" y="152.2">0.1uF</text>
<text x="205" y="152">25V</text>
<text x="205.2" y="150.3">0.1uF</text>
<text x="214.7" y="152">25V</text>
<text x="214.9" y="150.3">10uF</text>
<text x="112" y="159.9">R91</text>
<text x="117.8" y="159.9">1K</text>
<text x="125.5" y="161.8">LED6</text>
<text x="135.1" y="161.8">RED</text>
<text x="160.2" y="158">MICRO USB</text>
</g>
<g font-size="1.7">
<text x="54.1" y="10.1">VDDIO_33V</text>
<text x="127.4" y="11.3">VDDIO_BANK4</text>
<text x="30.5" y="15">4</text>
<text x="45.8" y="15">1</text>
<text x="30.5" y="18.9">2</text>
<text x="45.8" y="18.9">3</text>
<text x="146.3" y="28.5">2</text>
<text x="153.9" y="28.5">1</text>
<text x="146.3" y="38.2">3</text>
<text x="153.9" y="38.2">4</text>
<text x="27.1" y="55.7">VDDIO_BANK4</text>
<text x="146.7" y="79.6">VDDIO_BANK4</text>
<text x="146.7" y="93.1">VDDIO_BANK4</text>
<text x="97.1" y="113.2">USB_3P3V</text>
<text x="134.6" y="117.3">1</text>
<text x="134.6" y="119.3">2</text>
<text x="134.6" y="121.2">3</text>
<text x="134.6" y="123.1">4</text>
<text x="134.6" y="125.1">5</text>
<text x="258.7" y="125.2">VDDIO_BANK4</text>
<text x="98.5" y="127.1">06030603</text>
<text x="236.7" y="126.7">VDDIO_AUX</text>
<text x="256.8" y="131">0805</text>
<text x="158.7" y="136.7">S1</text>
<text x="182.8" y="136.7">S3</text>
<text x="236.7" y="136.4">USB_3P3V</text>
<text x="261.8" y="136.4">VDDIO_33V</text>
<text x="31.7" y="142.2">VDDIO_AUX</text>
<text x="69.1" y="138.6">1</text>
<text x="69.1" y="140.5">2</text>
<text x="69.1" y="142.5">3</text>
<text x="90.2" y="142.5">26</text>
<text x="90.2" y="140.5">27</text>
<text x="90.2" y="138.6">28</text>
<text x="159.9" y="140.5">5</text>
<text x="159.9" y="142.5">4</text>
<text x="199.4" y="140.2">USB_5V</text>
<text x="256.8" y="140.6">0805</text>
<text x="38.1" y="145.2">VDDIO_AUX</text>
<text x="59.9" y="144.5">0603</text>
<text x="69.1" y="144.4">4</text>
<text x="69.1" y="146.3">5</text>
<text x="69.1" y="148.3">6</text>
<text x="90.2" y="148.3">23</text>
<text x="90.2" y="146.3">24</text>
<text x="90.2" y="144.4">25</text>
<text x="136.1" y="149.1">USB_5V</text>
<text x="159.9" y="144.4">3</text>
<text x="159.9" y="146.3">2</text>
<text x="159.9" y="148.3">1</text>
<text x="68.2" y="156">10</text>
<text x="69.1" y="150.2">7</text>
<text x="69.1" y="152.1">8</text>
<text x="69.1" y="154">9</text>
<text x="90.2" y="156">19</text>
<text x="90.2" y="154">20</text>
<text x="90.2" y="152.1">21</text>
<text x="90.2" y="150.2">22</text>
<text x="94.6" y="154.9">USB_5V</text>
<text x="158.7" y="152.1">S2</text>
<text x="182.8" y="152.1">S4</text>
<text x="204.6" y="154.1">0603</text>
<text x="214.3" y="154.1">0805</text>
<text x="38.6" y="156">0603</text>
<text x="68.2" y="157.9">11</text>
<text x="68.2" y="159.8">12</text>
<text x="68.2" y="161.8">13</text>
<text x="90.2" y="161.8">16</text>
<text x="90.2" y="159.8">17</text>
<text x="90.2" y="157.9">18</text>
<text x="102.9" y="157.6">USB_3P3</text>
<text x="110.5" y="157.6">V</text>
<text x="112" y="156">0603</text>
<text x="123.6" y="159.9">0603</text>
<text x="175.7" y="158">U-F-M5DD-Y-2</text>
<text x="68.2" y="163.7">14</text>
<text x="90.2" y="163.7">15</text>
<text x="222.6" y="175.9">Title</text>
<text x="229.9" y="176.1">&lt;Title&gt;</text>
<text x="231.9" y="179.8">Document Number</text>
<text x="222.8" y="185.2">Date:</text>
<text x="223" y="180">Size</text>
<text x="223.7" y="182.5">B</text>
<text x="232.1" y="185">Wednesday, November 16, 2022</text>
<text x="232.5" y="182.3">&lt;Doc&gt;</text>
<text x="262.3" y="185.2">Sheet</text>
<text x="270.3" y="185">2</text>
<text x="275.9" y="185">of</text>
<text x="281.9" y="185">6</text>
<text x="286.7" y="180">Rev</text>
<text x="288" y="182.5">1.0</text>
</g>
<g font-size="1.7" fill="#004080">
<text x="33.8" y="16.3">VDD</text>
<text x="40.9" y="16.3">OE</text>
<text x="33.8" y="20.1">GND</text>
<text x="39.7" y="20.1">OUT</text>
<text x="163.2" y="137.9">S1</text>
<text x="178.4" y="137.9">S3</text>
<text x="72.4" y="139.8">TXD</text>
<text x="72.4" y="141.7">DTR#</text>
<text x="72.4" y="143.7">RTS#</text>
<text x="82.7" y="139.8">OSCO</text>
<text x="83.4" y="143.7">TEST</text>
<text x="83.7" y="141.7">OSCI</text>
<text x="163.2" y="141.7">G</text>
<text x="163.2" y="143.7">ID</text>
<text x="72.4" y="145.6">VCCIO</text>
<text x="72.4" y="147.5">RXD</text>
<text x="72.4" y="149.5">RI#</text>
<text x="82" y="149.5">CBUS0</text>
<text x="82.8" y="145.6">AGND</text>
<text x="83.4" y="147.5">NC_2</text>
<text x="163.2" y="145.6">D+</text>
<text x="163.2" y="147.5">D-</text>
<text x="163.2" y="149.5">V</text>
<text x="72.4" y="151.4">GND_1</text>
<text x="72.4" y="153.3">NC_1</text>
<text x="72.4" y="155.2">DSR#</text>
<text x="82" y="153.3">GND_3</text>
<text x="82" y="151.4">CBUS1</text>
<text x="84.2" y="155.2">VCC</text>
<text x="163.2" y="153.3">S2</text>
<text x="178.4" y="153.3">S4</text>
<text x="72.4" y="157.2">DCD#</text>
<text x="72.4" y="159.1">CTS#</text>
<text x="72.4" y="161">CBUS4</text>
<text x="81" y="161">3V3OUT</text>
<text x="81.1" y="157.2">RESET#</text>
<text x="82" y="159.1">GND_2</text>
<text x="72.4" y="163">CBUS2</text>
<text x="72.4" y="164.9">CBUS3</text>
<text x="81.6" y="163">USBDM</text>
<text x="81.9" y="164.9">USBDP</text>
</g>
<g font-size="1.7" fill="#f00">
<text x="85.3" y="18.7">IO18_CLK1</text>
<text x="99.4" y="19.8">IO18_CLK1 page[</text>
<text x="114" y="19.8">1]</text>
<text x="135.5" y="28.4">USER_SW0</text>
<text x="248.5" y="58.8">page[1] LED1</text>
<text x="248.5" y="56.9">page[1] LED0</text>
<text x="268.7" y="57.5">LED1</text>
<text x="268.7" y="55.6">LED0</text>
<text x="268.7" y="59.5">MSEL0</text>
<text x="248.5" y="62.6">page[1] MSEL1</text>
<text x="248.5" y="60.7">page[1] MSEL0</text>
<text x="248.5" y="64.6">page[1] USER_SW0</text>
<text x="268.7" y="61.4">MSEL1</text>
<text x="268.7" y="63.1">USER_SW0</text>
<text x="248.5" y="68.4">page[1] UART_RTS</text>
<text x="248.5" y="70.4">page[1] UART_CTS</text>
<text x="268.7" y="67">UART_RTS</text>
<text x="268.7" y="70.9">UART_TXD</text>
<text x="268.7" y="68.9">UART_CTS</text>
<text x="12" y="73">MSEL0</text>
<text x="12" y="74.9">MSEL1</text>
<text x="248.5" y="72.3">page[1] UART_TXD</text>
<text x="248.5" y="74.2">page[1] UART_RXD</text>
<text x="268.7" y="72.8">UART_RXD</text>
<text x="110.4" y="78.8">LED0</text>
<text x="110.4" y="92.3">LED1</text>
<text x="143.3" y="117.2">UART_RTS</text>
<text x="143.3" y="119.1">UART_CTS</text>
<text x="143.3" y="121">UART_TXD</text>
<text x="143.3" y="123">UART_RXD</text>
<text x="56.4" y="142.3">UART_RTS</text>
<text x="58.3" y="138.4">UART_TXD</text>
<text x="58.3" y="146.1">UART_RXD</text>
<text x="145.2" y="144.2">USB_DP</text>
<text x="145.2" y="146.1">USB_DM</text>
<text x="56.4" y="157.7">UART_CTS</text>
<text x="100.8" y="161.6">USB_DM</text>
<text x="100.8" y="163.5">USB_DP</text>
</g>
<g font-size="1.4">
<text x="30.9" y="1.4">5</text>
<text x="88.8" y="1.4">4</text>
<text x="146.7" y="1.4">3</text>
<text x="204.6" y="1.4">2</text>
<text x="262.6" y="1.4">1</text>
<text x=".5" y="26.1">D</text>
<text x="292" y="26.1">D</text>
<text x=".5" y="71.9">C</text>
<text x="292" y="71.9">C</text>
<text x=".5" y="117.8">B</text>
<text x="292" y="117.8">B</text>
<text x=".5" y="163.6">A</text>
<text x="292" y="163.6">A</text>
<text x="30.9" y="186.8">5</text>
<text x="88.8" y="186.8">4</text>
<text x="146.7" y="186.8">3</text>
<text x="204.6" y="186.8">2</text>
<text x="262.6" y="186.8">1</text>
</g>
</svg>
